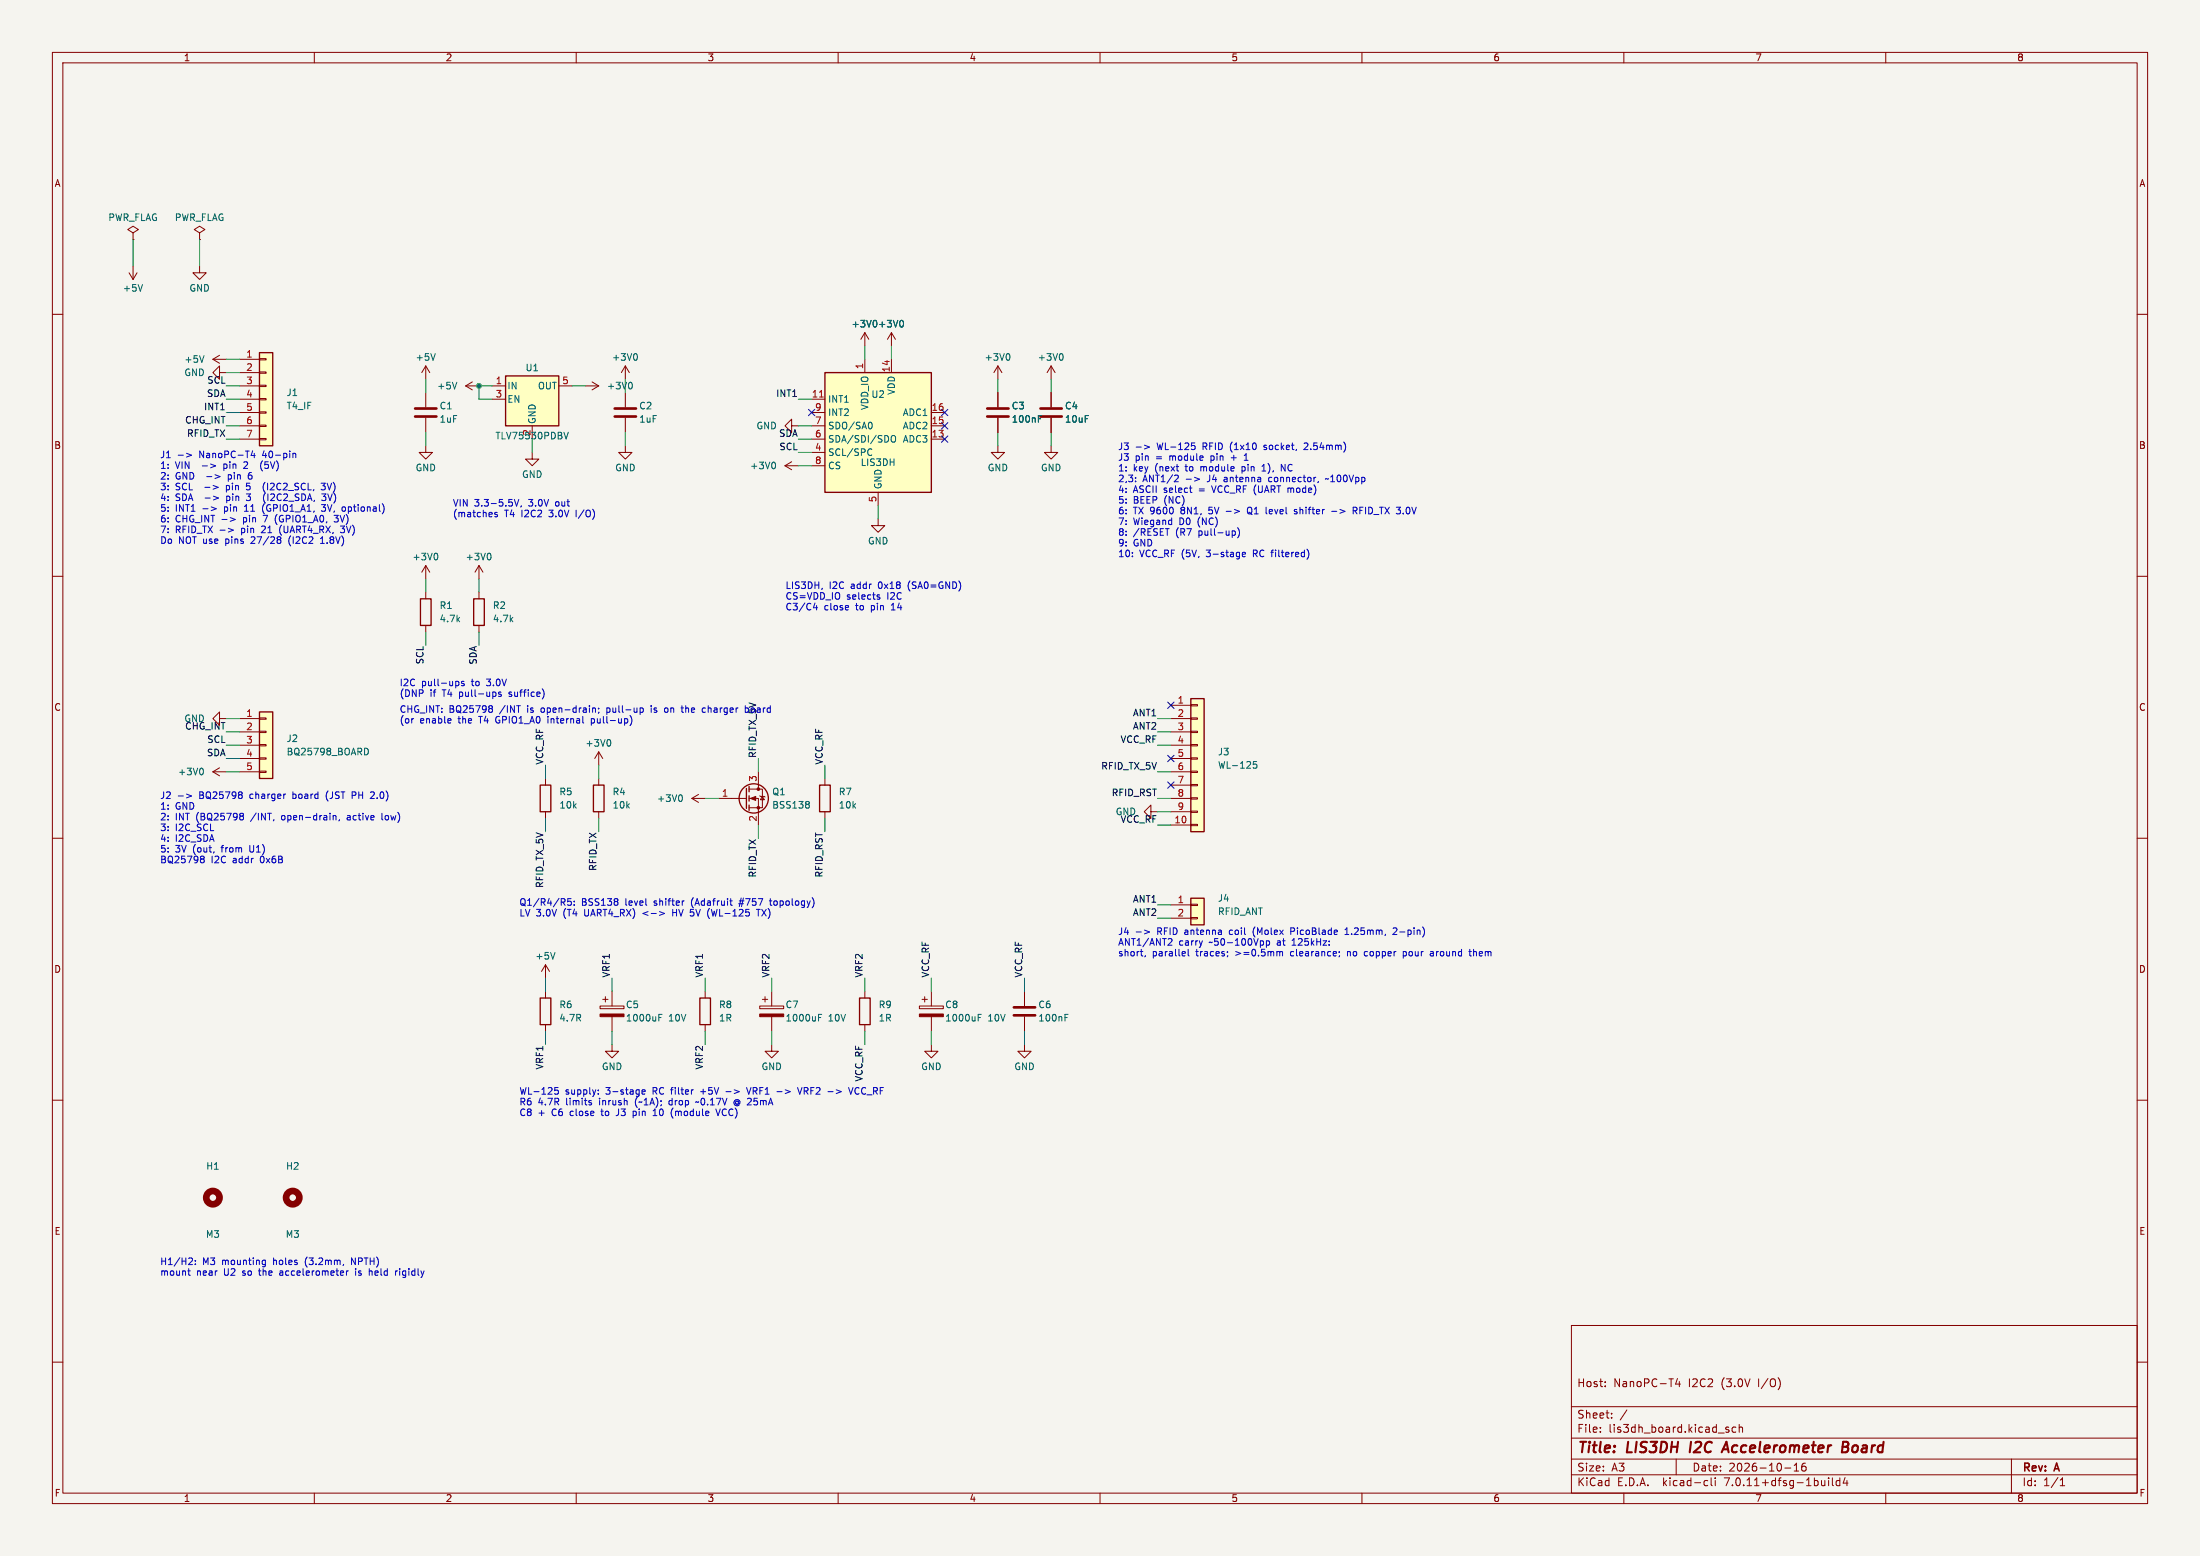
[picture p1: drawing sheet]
<svg xmlns="http://www.w3.org/2000/svg" width="420mm" height="297mm" viewBox="0 0 420 297" stroke-linecap="round" stroke-linejoin="round" font-family="sans-serif">
<path d="M0 0h420v297h-420z" fill="#f5f4ef" stroke="#f5f4ef" stroke-width=".19"/>
<g fill="none" stroke="#840000" stroke-width=".19">
<path d="M10 10h400v277h-400zM12 12h396v273h-396zM60 10v2M110 10v2M160 10v2M210 10v2M260 10v2M310 10v2M360 10v2M10 60h2M24.6 52.1l.8 1.2M25.4 44.5l1-.7-1-.6-1 .6 1 .7v1.2"/>
<path d="M25.4 45.7h.1M25.4 50.8v2.5M26.2 52.1l-.8 1.2M38.1 50.8v1.3h1.3l-1.3 1.2-1.3-1.2h1.3M38.1 44.5l1-.7-1-.6-1 .6 1 .7v1.2M38.1 45.7h.1M408 60h2M40.6 68.6l1.3 .7M40.6 68.6h2.6M41.9 71.1v-1.2l-1.3 1.2 1.3 1.3v-1.3h1.3M41.9 67.8l-1.3 .8M45.7 68.6h3.8"/>
<path d="M45.7 73.7h3.8M45.7 71.1h3.8M45.7 76.2h3.8M45.7 78.7h3.8M49.5 78.6h1.3v.3h-1.3zM49.5 76.1h1.3v.2h-1.3zM49.5 73.5h1.3v.3h-1.3zM49.5 71h1.3v.2h-1.3zM49.5 68.5h1.3v.2h-1.3zM81.3 69.9v2.5M81.3 74.9v2.8M81.3 79.8v2.8"/>
<path d="M81.3 69.9l-.8 1.2M81.3 69.9l.7 1.2M88.9 73.7h2.5M88.9 73.7l1.3 .7M90.2 72.9l-1.3 .8M94 73.7h2.5M94 76.2h2.5M106.7 73.7h2.5M111.8 73.7h2.5M113 72.9l1.3 .8M114.3 73.7l-1.3 .7M119.4 69.9v2.5"/>
<path d="M119.4 74.9v2.8M119.4 79.8v2.8M119.4 69.9l-.8 1.2M119.4 69.9l.7 1.2M154.9 76.2h2.6M154.9 78.7h2.6M165.1 63.5v2.5M165.1 68.6v2.5M165.1 63.5l-.8 1.3M165.1 63.5l.8 1.3M170.2 63.5v2.5M170.2 68.6v2.5"/>
<path d="M170.2 63.5l-.8 1.3M170.2 63.5l.7 1.3M177.8 78.7h2.5M190.5 69.9l-.8 1.2M190.5 69.9v2.5M190.5 74.9v2.8M190.5 79.8v2.8M190.5 69.9l.8 1.2M200.7 69.9l-.8 1.2M200.7 69.9v2.5M200.7 74.9v2.8M200.7 79.8v2.8"/>
<path d="M200.7 69.9l.7 1.2M45.7 81.3h3.8M45.7 83.8h3.8M49.5 83.7h1.3v.2h-1.3zM49.5 81.2h1.3v.2h-1.3zM81.3 85.1v1.3h1.2l-1.2 1.2-1.3-1.2h1.3M101.6 86.4v1.2h1.3l-1.3 1.3-1.3-1.3h1.3M101.6 81.3v2.5M119.4 85.1v1.3h1.2l-1.2 1.2-1.3-1.2h1.3M149.9 88.9l1.2 .8M149.9 88.9h2.5M151.1 81.3v-1.3l-1.2 1.3 1.2 1.3v-1.3h1.3"/>
<path d="M151.1 88.1l-1.2 .8M154.9 88.9h2.6M154.9 81.3h2.6M154.9 83.8h2.6M154.9 86.4h2.6M167.6 99.1v1.2h1.3l-1.3 1.3-1.2-1.3h1.2M167.6 94v2.5M177.8 81.3h2.5M177.8 83.8h2.5M190.5 85.1v1.3h1.3l-1.3 1.2-1.3-1.2h1.3M200.7 85.1v1.3h1.2l-1.2 1.2-1.3-1.2h1.3M10 110h2"/>
<path d="M81.3 108v2.5M81.3 113v1.3M81.3 119.4v1.3M81.3 108l-.8 1.2M81.3 108l.7 1.2M91.4 108v2.5M91.4 113v1.3M91.4 119.4v1.3M91.4 108l-.7 1.2M91.4 108l.8 1.2M408 110h2M41.9 137.2v-1.3l-1.3 1.3 1.3 1.2v-1.2h1.3"/>
<path d="M45.7 137.2h3.8M45.7 139.7h3.8M49.5 139.6h1.3v.2h-1.3zM49.5 137h1.3v.3h-1.3zM223.5 134.6h3.8M223.5 137.2h3.8M223.5 139.7h3.8M227.3 139.6h1.3v.2h-1.3zM227.3 137h1.3v.3h-1.3zM227.3 134.5h1.3v.2h-1.3zM10 160h2M40.6 147.3h2.6"/>
<path d="M40.6 147.3l1.3 .8M41.9 146.6l-1.3 .7M45.7 142.2h3.8M45.7 144.8h3.8M45.7 147.3h3.8M49.5 147.2h1.3v.2h-1.3zM49.5 144.7h1.3v.2h-1.3zM49.5 142.1h1.3v.3h-1.3zM104.1 148.6v1.3M104.1 154.9v1.3M114.3 143.5v2.6M114.3 148.6v1.3"/>
<path d="M114.3 154.9v1.3M114.3 143.5l-.8 1.3M114.3 143.5l.8 1.3M132.1 152.4h2.5M132.1 152.4l1.2 .8M133.3 151.6l-1.2 .8M137.2 152.4h5.3M143 152.4h1.8v5.1M143 150.6h2.5v3.6h-2.5M144.8 147.3v3.3M145 151.9l1 .2M145.5 152l.4 .7h-.7z"/>
<path d="M157.5 148.6v1.3M157.5 154.9v1.3M219.7 154.9v-1.2l-1.3 1.2 1.3 1.3v-1.3h1.3M223.5 157.5h3.8M223.5 142.2h3.8M223.5 144.8h3.8M223.5 147.3h3.8M223.5 149.9h3.8M223.5 152.4h3.8M223.5 154.9h3.8M227.3 157.4h1.3v.2h-1.3zM227.3 154.8h1.3v.3h-1.3z"/>
<path d="M227.3 152.3h1.3v.2h-1.3zM227.3 149.7h1.3v.3h-1.3zM227.3 147.2h1.3v.2h-1.3zM227.3 144.7h1.3v.2h-1.3zM227.3 142.1h1.3v.3h-1.3zM408 160h2M223.5 172.7h3.8M223.5 175.3h3.8M227.3 175.1h1.3v.3h-1.3zM227.3 172.6h1.3v.2h-1.3zM104.1 184.2v2.5M104.1 189.2v1.3"/>
<path d="M104.1 195.6v1.3M104.1 184.2l-.7 1.2M104.1 184.2l.8 1.2M114.6 192h4.5v.5h-4.5zM115.1 190.8h1M115.6 190.2v1.1M116.8 199.4v1.3h1.3l-1.3 1.2-1.2-1.2h1.2M116.8 189.2v2.8M116.8 194.1v2.8M134.6 189.2v1.3M134.6 195.6v1.3M145 192h4.6v.5h-4.6z"/>
<path d="M145.5 190.8h1.1M146 190.2v1.1M147.3 199.4v1.3h1.3l-1.3 1.2-1.3-1.2h1.3M147.3 189.2v2.8M147.3 194.1v2.8M165.1 189.2v1.3M165.1 195.6v1.3M175.5 192h4.6v.5h-4.6zM176 190.8h1M176.5 190.2v1.1M177.8 199.4v1.3h1.3l-1.3 1.2-1.3-1.2h1.3M177.8 189.2v2.8"/>
<path d="M177.8 194.1v2.8M195.6 199.4v1.3h1.2l-1.2 1.2-1.3-1.2h1.3M195.6 189.2v2.8M195.6 194.1v2.8M10 210h2M408 210h2M10 260h2M300 253h108v32h-108zM408 260h2M300 278.5h108M300 274.5h108M300 268.5h108"/>
<path d="M305.5 273.2v.2M305.5 272.5v.1M306.4 264.5v.2M306.4 263.8v.1M307.7 270.5v.2M307.7 269.8v.1M310.6 269.1l-1.3 1.9M320 278.5v3M320.2 263.1l-.3 1.1h.9M320.6 263.7v1M329.4 272.7l.7 .4-.2 .3-.5-.1M330 272.5l-.3-.1-.3 .2"/>
<path d="M331.4 272.5l-.5-.1-.2 .3 .1 .6h.6M332 272.5l.2-.1 .4 .1 .1 .9M332 271.9v1.5M342.5 279.7l.4-.4v1.5M344.7 279.3a.59 .59 0 0 0-.8 .6v.6l.2 .2 .4 .1 .2-.2 .1-.5-.1-.2h-.5l-.3 .2M384 278.5v6.5M60 285v2M110 285v2M160 285v2M210 285v2M260 285v2M300 281.5h108"/>
<path d="M310 285v2M325.6 282.6l.4 .1M326 283.5l-.4 .1M326.7 282.1v1.3l.2 .2M327.4 282.1v.1M327.4 282.6v1M340.7 280.2h1.2M342.5 280.8h.9M349.1 282.1v.1M349.1 282.6v1M349.8 282.1v1.3l.2 .2M351.2 282.7l-.4-.1-.3 .3 .2 .6h.5"/>
<path d="M351.2 282.1v1.5M352.2 282l-.3 1.1h.9M352.6 282.6v1M360 285v2M393.3 283.6h.9M393.3 282.5l.4-.4v1.5"/>
</g>
<path d="M322.8 275.2l-.2 2M328.7 277.2l.9-2 .4 2M328.9 276.6h1M351.8 276.2h.6M351.9 275.2l.8 .1a.51 .51 0 0 1 .1 .5 .51 .51 0 0 1-.4 .4l.3 .1a.58 .58 0 0 1-.3 .9h-.8z" fill="none" stroke="#840000" stroke-width=".4"/>
<g fill="none" stroke="#840000" stroke-width=".25">
<path d="M49.5 67.3h2.6v17.8h-2.6zM96.5 71.8h10.2v9.5h-10.2zM157.5 71.1h20.3v22.9h-20.3zM80.3 114.3h2v5.1h-2zM90.4 114.3h2.1v5.1h-2.1zM49.5 135.9h2.6v12.7h-2.6zM227.3 133.4h2.6v25.4h-2.6zM103.1 149.9h2.1v5h-2.1zM113.3 149.9h2v5h-2zM142.5 150.5v3.8M143 150.1v1M143 151.9v1"/>
<path d="M143 153.7v1M156.5 149.9h2v5h-2zM227.3 171.5h2.6v5h-2.6zM103.1 190.5h2.1v5.1h-2.1zM133.6 190.5h2v5.1h-2zM164.1 190.5h2v5.1h-2z"/>
<circle cx="143.9" cy="152.4" r="2.79"/>
</g>
<path d="M79.2 79.5h4.1M79.2 78h4.1M117.3 79.5h4.1M117.3 78h4.1M188.5 79.5h4M188.5 78h4M198.6 79.5h4.1M198.6 78h4.1M193.5 193.8h4.1M193.5 192.3h4.1" fill="none" stroke="#840000" stroke-width=".51"/>
<g fill="none" stroke="#006464" stroke-width=".19">
<path d="M27.2 54.3l-.4 1.3M38.9 67.9l-.4 1.3M83.1 67.5l-.4 1.3M87.2 73l-.4 1.2M120.4 73a.79 .79 0 0 1 0 1.2M121.4 67.5a.79 .79 0 0 1 0 1.3M172.2 61.1a.79 .79 0 0 1 0 1.3M192.5 67.5a.79 .79 0 0 1 0 1.3M198.2 79.9h.5M198.2 79.3h.6M202.7 67.5a.79 .79 0 0 1 0 1.3M107.6 82.5l.5 1.3 .4-1.3"/>
<path d="M147.7 88.2a.79 .79 0 0 1 0 1.3M166.1 85.7l.3 .1M166.2 80.6a.79 .79 0 0 1 0 1.3M166.4 86.8l-.3 .1M170.2 83.3l.2-.2a.43 .43 0 0 1 .6 .5v.4a.42 .42 0 0 1-.5 .4 .42 .42 0 0 1-.4-.4zM83.3 105.6a.79 .79 0 0 1 0 1.3M93.4 105.6a.79 .79 0 0 1 0 1.3M38.5 146.6a.79 .79 0 0 1 0 1.3M69.6 142.8a.64 .64 0 0 1 .7 .7 .64 .64 0 0 1-.7 .6M116.3 141.2a.79 .79 0 0 1 0 1.2M130 151.7a.79 .79 0 0 1 0 1.3M154.3 153l.2 .2-.2 .3 .2 .3v.2l-.2 .2"/>
<path d="M239.9 145.4h-.6l-.1 .6 .2-.2 .4 .1 .2 .2-.1 .4-.2 .1-.5-.1M106 181.8l-.5 1.3M125.8 194.2h.4M125.8 193.6h.6M156.3 194.2h.4M156.3 193.6h.6M186.7 194.2h.5M186.7 193.6h.6M203.3 194.2h.4M203.3 193.6h.6"/>
</g>
<g fill="#840000" stroke="#840000" stroke-width=".19">
<path d="M114.6 193.5h4.5v.6h-4.5z"/>
<path d="M145 193.5h4.6v.6h-4.6z"/>
<path d="M175.5 193.5h4.6v.6h-4.6z"/>
<path d="M143.3 152.4l1-.4v.8z"/>
<circle cx="144.8" cy="154.2" r=".25"/>
<circle cx="144.8" cy="150.6" r=".25"/>
</g>
<g fill="#ffffc2" stroke="#ffffc2" stroke-width=".19">
<path d="M227.3 133.4h2.6v25.4h-2.6z"/>
<path d="M49.5 67.3h2.6v17.8h-2.6z"/>
<path d="M96.5 71.8h10.2v9.5h-10.2z"/>
<path d="M157.5 71.1h20.3v22.9h-20.3z"/>
<path d="M49.5 135.9h2.6v12.7h-2.6z"/>
<path d="M227.3 171.5h2.6v5h-2.6z"/>
</g>
<g fill="none" stroke="#840000" stroke-width="1.3">
<circle cx="40.6" cy="228.6" r="1.27"/>
<circle cx="55.9" cy="228.6" r="1.27"/>
</g>
<path d="M156.5 75.8h.7" fill="none" stroke="#a90000" stroke-width=".19"/>
<g fill="none" stroke="#0000c2" stroke-width=".19">
<path d="M34 86.9h1M35.6 86.5l1 .4-1 .3M38.6 88.9h1M38.7 97.1h1M39.1 93h1M39.2 95.1h.9M39.5 91h.9M40.2 88.6l1 .3-1 .4M40.3 96.7l1 .4-1 .4M40.7 92.7l.9 .3-.9 .4M40.7 94.7l1 .4-1 .3M41 90.6l1 .4-1 .3"/>
<path d="M43.9 98.8l1 .4-1 .3M46.7 97.6h.7M46.7 88.1l-.2 .2M46.8 96.6l-.1 .1M47 93.4l.2 .1M47 94.3h.8M47 95.4l.2 .1M47.2 88.7l-.7 .7h.8M47.6 90.3l-.2 .9 .2 .3M47.6 90.7l-.2 .2M47.7 92.2h-.6l-.1 .6 .2-.1M48.2 86l-.3 .9h.8"/>
<path d="M48.5 86.5v.9M49.8 88.5v.9l.3 .5M50.2 96.5l-.1 .5 .1 .7M50.6 92.1a1.46 1.46 0 0 0 0 1.9M50.7 94.1a1.47 1.47 0 0 0-.1 1.9M52.6 98.7l.1 1.1M55.9 86.5v.9M55.9 86.6l.2-.1 .3 .1 .1 .8M61.3 92.2h.8l-.4 .5 .3 .1 .1 .2M61.4 97.5l.5 .1M61.4 96.3h.7l-.4 .5h.2M61.4 94.3h.8l-.4 .5h.3l.1 .2"/>
<path d="M62.1 93.3l-.3 .2-.5-.1M62.2 95.3l-.2 .2-.6-.1M63.8 99.5l.5 .1M64.6 98.4l-.5 .5h.2M65.4 97.5h.4M65.4 96.8h.4M94.9 97.9l-.3-.1-.2 .2 .1 .2 .4 .1v.3h-.5M98.2 95.3l.4 1.3 .4-1.3M99.5 96.5l-.1 .3M216.8 91.8v.2M216.8 91.2v.1M216.9 85.3h1"/>
<path d="M218.5 85l.9 .3-.9 .4M225 91l-.8 1h.8M226.5 91.5h.9M227.1 93.2h.5M227.4 94h.2M227.5 84.5h.6M227.6 85h.3l.3 .3-.1 .4-.5 .1M228 91.1l1 .4-1 .3M231.3 92.7l.4 1.3M234.1 97.6h1M235 87.4h1M237.1 89.1v1.2"/>
<path d="M237.1 89.8l.1 .1M237.2 89.1h-.1M237.5 87.9h.8M237.9 86.6v1.3M238.4 97.8h.1M238.7 96.8a.43 .43 0 0 0-.6 .4v.5a.43 .43 0 0 0 .6 .4M240.9 89l.4-.4v1.3M240.9 89.9h.7M241.3 85.8h.1M241.5 85l-.2 .2 .2 .2M241.7 96.8v1.1l.2 .2M242.4 91.1l-.2 .2v.4l.2 .3"/>
<path d="M244.6 89.9v-1.3l.7 1.3M246.2 93.2h-.3M247.6 97.3l-.3-.1-.2 .2v.2l.5 .1v.3h-.5M249.4 84.5l-.4 .2M249.6 85.1l-.7 .7h.8M251.7 91.9l-.1 .2M253.6 91.4l-.4-.1-.2 .2M254.2 97.6h1M258.3 97.5l.6-.1 .2-.2-.1-.3-.7-.1v1.3M258.6 97.5l.5 .6M43.6 100.8l1 .4-1 .4M53.4 102.5h.1"/>
<path d="M53.4 100.8l.1 1M53.6 102.8l-.2 .2 .2 .2v.3l-.2 .2M55.2 102.8l.1 1M61.2 103.7h.7M61.5 102.5v1.2M65 101.6l.5 .1M65.8 100.4l-.4 .5h.1M155.6 115.1l-.3 .9h.8M155.9 115.6v.8M167.6 114h.3l.1 .2-.4 .2M167.6 113.5l.3 .1M170.2 116.4h.7"/>
<path d="M170.3 115.5h-.1M235.4 101.3h.2l.2 .3v.5l-.4 .1M236.3 100.7a1.46 1.46 0 0 1 0 2M237.2 105.8l.6-.1-.1-.2-.4-.1-.1 .2v.6h.5M249.7 105.2l.2 .5-.2 .7M85.9 137.2l.2 .3-.6 .1M86 138h-.1M87.1 130h.3l.2 .3-.1 .5-.4 .1M88.6 130.1l-.3-.1-.2 .2 .1 .2 .4 .1v.3h-.5M93.5 134.7h.3l.2 .2-.2 .3M93.5 135.2h.3M93.8 135.2l.2 .3v.2l-.2 .3h-.3"/>
<path d="M95.7 132.2l-.4-.1-.1 .2v.2l.5 .1v.3h-.5M103.8 132v.9M104.6 137.2v.8M112.9 137.2v1.2M112.9 138h.4M113.1 135.2l.2-.1 .3 .1 .1 .8M113.3 137.2h-.4M114.3 135.2v.1M114.3 135.9l-.1 .3M115.9 135.1v1.3M115.9 135.9l.1 .1M116 135.1l-.1 .1"/>
<path d="M120.6 137.1v.9l-.3 .5M122.3 135.1h.3l.2 .3-.1 .5-.4 .1M124.3 134.7v.1M124.3 135.1v.9M126.9 135.9l.2 .1 .3-.1M127.4 135.2l-.3-.1-.2 .1M130 135.1h.5M130.4 136h.1M134.3 135.1l.4 .1M134.7 135.9l-.4 .1M142.3 135.9l.3 .1M142.3 134.7v1.3"/>
<path d="M142.6 135.1l-.3 .1M34 151.9h1M35.6 151.6l1 .3-1 .4M46 155.2h.2l.3 .3-.3 .3M46 155.8h.2M46.1 151.2l.1 .2-.1 .2M46.1 151.8l.1 .1-.1 .5M46.2 155.8l.3 .2v.3l-.3 .2h-.2M62.4 151.3l-.1 .5 .1 .7M63.6 155.8l.2-.1h.3v.8M64.8 156.4l-.1 .3M66.4 155.7h-.1"/>
<path d="M66.4 156l-.1 .2 .1 .3M67.2 151.8h.5M67.7 151.1h-.5v1.3M70.9 151.1l.4 .1M71.4 151.7l-.7 .7h.8M72.9 155.2v1.1l.2 .2M38.5 164h.2M38.7 164l.3 .2v.2l-.3 .3h-.2M39 163.7l-.3 .3M109 171.5h-.6v.6l.1-.1 .5 .1 .1 .2-.1 .4-.2 .1-.4-.1M109.6 172v.1M109.6 172.7v.1"/>
<path d="M125.9 174l1 .4-1 .3M128.4 173.6v1.2M128.4 174.2h.8M130.5 172h.1M135.3 175.1l.1 .2M139.3 172h.5M139.6 172.7l.2 .1M141 172.5h.9M141.1 172h.9M141.5 171.4l-.4 1.6M144.8 173.6v1.2M146.9 172h.5"/>
<path d="M147.1 171.5v1.1l.3 .2M216.9 177.9h1M218.5 177.5l.9 .4-.9 .4M223.5 179.2l.2 .2v.3l-.7 .7h.7M239.3 177.3l-.1 .5 .1 .7M241.8 179.6h.3l.3 .2-.2 .6h-.4M241.8 179.6v1.2M246.4 177.8h.5M246.8 179.5h-.1M246.9 177.1h-.5v1.3M256.8 178.4h.7M256.8 177.5l.3-.4v1.3"/>
<path d="M266 177.2l.4-.1 .3 .2M266.7 177.5l-.8 .9h.8M218.7 182.4l-.2 .2M226.1 181.6l.2 .3-.6 .1M226.2 182.4l-.1 .1M226.8 181.2v1.1l.2 .2M234.3 181.7v.1M234.4 182.4l-.1 .2M243.9 181.6l.4 .2M244.3 181.8l.2-.2 .3 .1v.8M244.3 181.8v.7M246.7 180.4h.7"/>
<path d="M255.7 181.7v.1M255.7 182.4l-.1 .2M257.2 181.6v.9M257.4 181.6l-.2 .1M260.9 181.6h-.2l-.3 .3 .1 .4 .4 .2M267.9 181.7l.4-.1 .1 .1M267.9 181.6v1.3M268.4 182.3l-.1 .2-.4-.1M273 182.3l.2 .2 .4-.1M273.1 181.7h.5v.8M273.6 181.9l-.4 .1-.2 .2M280.4 181.6h.5"/>
<path d="M280.6 181.2v1.1l.3 .2M281.3 181.2v1.3M281.5 181.6l-.2 .1M106.5 207.6h-.6v.6l.2-.1h.4l.1 .2-.1 .4-.1 .2-.5-.2M112.6 210.5h.3v.2l-.4 .2M112.6 210.1h.3M114.2 208.7v.2M114.2 208.1v.1M117.9 212.9h-.3M120.9 212.9h.3M120.9 212.1v1.3M121.2 212.1l-.3 .1"/>
<path d="M122.6 208.4l.6-.1-.1-.2-.4-.1-.1 .2v.6h.5M124.7 212.9h.7M125 211.7v1.2M127.8 210.1l-.1 .2 .1 .5M128.2 213.1l.3 .3M133.3 210.4l-.3-.1-.2 .1M133.8 208.4h.9M136.7 211.7l.4 1.2 .4-1.2M138.6 208.4h1M140.9 210.2a.3 .3 0 0 0-.4 .1 .3 .3 0 0 0 0 .4 .3 .3 0 0 0 .4 0M140.9 209.9a.6 .6 0 0 0-.8 .6 .6 .6 0 0 0 .8 .5M142.5 207.6l.4 1.3 .5-1.3"/>
<path d="M148.3 208.4h1M152.3 207.6l.4 1.3 .4-1.3M158.1 208.4h.9M162 207.6l.4 1.3 .4-1.3M163.4 207.6l-.2 .5 .2 .7M35.8 242.6h.5M36 242.2v1l.3 .2M36.2 240.1l.4 .1 .1 .3-.7 .9h.7M37.3 241.3v.1M37.3 240.6v.1M50.2 241.3h.5M50.2 240.6h.5"/>
<path d="M50.7 240.5v1.1l-.2 .1M53.6 242.9l-.2 .2 .2 .3M53.6 242.6h-.2M66.1 242.6v.8M66.5 242.6l-.4 .2M67.1 241.4v-1.3l.7 1.3M67.9 242.6v.8M70.5 242.7l.4-.1 .1 .2M75.5 242.6v.8M75.9 242.6l-.4 .2M76.3 242.2v.1"/>
</g>
<g fill="none" stroke="#009600" stroke-width=".19">
<path d="M25.4 45.7v5.1M38.1 45.7v5.1M43.2 76.2h2.5M43.2 78.7h2.5M43.2 73.7h2.5M43.2 68.6h2.5M43.2 71.1h2.5M81.3 72.4v2.5M94 73.7h-2.6v2.5h2.6M109.2 73.7h2.6M119.4 72.4v2.5M152.4 76.2h2.5"/>
<path d="M165.1 66v2.6M170.2 66v2.6M190.5 72.4v2.5M200.7 72.4v2.5M43.2 81.3h2.5M43.2 83.8h2.5M81.3 82.6v2.5M101.6 83.8v2.6M119.4 82.6v2.5M152.4 81.3h2.5M152.4 83.8h2.5M152.4 88.9h2.5"/>
<path d="M152.4 86.4h2.5M167.6 96.5v2.6M190.5 82.6v2.5M200.7 82.6v2.5M81.3 110.5v2.5M91.4 110.5v2.5M43.2 137.2h2.5M43.2 139.7h2.5M81.3 120.7v2.5M91.4 120.7v2.5M221 137.2h2.5M221 139.7h2.5"/>
<path d="M43.2 144.8h2.5M43.2 147.3h2.5M43.2 142.2h2.5M104.1 146.1v2.5M104.1 156.2v2.6M114.3 146.1v2.5M114.3 156.2v2.6M134.6 152.4h2.6M144.8 144.8v2.5M144.8 157.5v2.5M157.5 146.1v2.5M157.5 156.2v2.6"/>
<path d="M221 154.9h2.5M221 152.4h2.5M221 157.5h2.5M221 147.3h2.5M221 142.2h2.5M221 175.3h2.5M221 172.7h2.5M104.1 186.7v2.5M104.1 196.9v2.5M116.8 186.7v2.5M116.8 196.9v2.5M134.6 186.7v2.5"/>
<path d="M134.6 196.9v2.5M147.3 186.7v2.5M147.3 196.9v2.5M165.1 186.7v2.5M165.1 196.9v2.5M177.8 186.7v2.5M177.8 196.9v2.5M195.6 186.7v2.5M195.6 196.9v2.5"/>
</g>
<g fill="none" stroke="#000084" stroke-width=".19">
<path d="M154.3 78.1l1.2 1.2M155.5 78.1l-1.2 1.2M179.7 78.1l1.2 1.2M180.9 78.1l-1.2 1.2M179.7 83.2l1.2 1.2M179.7 80.7l1.2 1.2M180.9 83.2l-1.2 1.2M180.9 80.7l-1.2 1.2M222.9 134l1.2 1.2M224.1 134l-1.2 1.2M222.9 149.3l1.2 1.2M222.9 144.2l1.2 1.2"/>
<path d="M224.1 149.3l-1.2 1.2M224.1 144.2l-1.2 1.2"/>
</g>
<circle cx="91.4" cy="73.7" r=".46" fill="#009600" stroke="#009600" stroke-width=".19"/>
<g font-size="2.8" fill="#840000">
<text x="301" y="277.9">Title:</text>
<text x="310.6" y="277.9">LIS3DH</text>
<text x="323.4" y="277.9">I2C</text>
<text x="330.6" y="277.9">Accelerometer</text>
<text x="354.1" y="277.9">Board</text>
</g>
<g font-size="2.1" fill="#840000">
<text x="301" y="265">Host:</text>
<text x="308" y="265">NanoPC-T4</text>
<text x="322.4" y="265">I2C2</text>
<text x="328.7" y="265">(3.0V</text>
<text x="335.9" y="265">I/O)</text>
<text x="301" y="273.7">File:</text>
<text x="301" y="271">Sheet:</text>
<text x="307.1" y="273.7">lis3dh_board.kicad_sch</text>
<text x="301" y="281.1">Size:</text>
<text x="307.6" y="281.1">A3</text>
<text x="323" y="281.1">Date:</text>
<text x="330" y="281.1">2026-10-16</text>
<text x="386" y="281.3">Rev:</text>
<text x="392.4" y="281.3">A</text>
<text x="301" y="283.9">KiCad</text>
<text x="308.7" y="283.9">E.D.A.</text>
<text x="317.6" y="283.9">kicad-cli</text>
<text x="329.5" y="283.9">7.0.11+dfsg-1build4</text>
<text x="386" y="283.9">Id:</text>
<text x="390.1" y="283.9">1/1</text>
</g>
<g font-size="1.8" fill="#840000">
<text x="35" y="11.9">1</text>
<text x="85" y="11.9">2</text>
<text x="135" y="11.9">3</text>
<text x="185" y="11.9">4</text>
<text x="235" y="11.9">5</text>
<text x="285" y="11.9">6</text>
<text x="335" y="11.9">7</text>
<text x="385" y="11.9">8</text>
<text x="10.3" y="35.9">A</text>
<text x="408.3" y="35.9">A</text>
<text x="10.3" y="85.9">B</text>
<text x="408.2" y="85.9">B</text>
<text x="10.3" y="135.9">C</text>
<text x="408.2" y="135.9">C</text>
<text x="10.3" y="185.9">D</text>
<text x="408.2" y="185.9">D</text>
<text x="10.3" y="235.9">E</text>
<text x="408.3" y="235.9">E</text>
<text x="10.3" y="285.9">F</text>
<text x="35" y="286.9">1</text>
<text x="85" y="286.9">2</text>
<text x="135" y="286.9">3</text>
<text x="185" y="286.9">4</text>
<text x="235" y="286.9">5</text>
<text x="285" y="286.9">6</text>
<text x="335" y="286.9">7</text>
<text x="385" y="286.9">8</text>
<text x="408.3" y="285.9">F</text>
</g>
<g font-size="1.8" fill="#006464">
<text x="20.6" y="42.4">PWR_FLAG</text>
<text x="33.3" y="42.4">PWR_FLAG</text>
<text x="23.4" y="55.9">+5V</text>
<text x="36.1" y="55.9">GND</text>
<text x="162.5" y="62.7">+3V0 +3V0</text>
<text x="35.1" y="69.4">+5V</text>
<text x="35.1" y="72">GND</text>
<text x="79.2" y="69.1">+5V</text>
<text x="100.2" y="71.1">U1</text>
<text x="116.7" y="69.1">+3V0</text>
<text x="187.9" y="69.1">+3V0</text>
<text x="198" y="69.1">+3V0</text>
<text x="54.6" y="75.8">J1</text>
<text x="83.4" y="74.5">+5V</text>
<text x="96.8" y="74.5">IN</text>
<text x="96.8" y="77.1">EN</text>
<text x="102.6" y="74.5">OUT</text>
<text x="115.8" y="74.5">+3V0</text>
<text x="158" y="77.1">INT1</text>
<text x="166.3" y="76.1">U2</text>
<text x="171" y="75.5" transform="rotate(-90 171 75.5)">VDD</text>
<text x="54.6" y="78.3">T4_IF</text>
<text x="83.8" y="78.3">C1</text>
<text x="83.8" y="80.9">1uF</text>
<text x="101.3" y="83.3" transform="rotate(-90 101.3 83.3)">2</text>
<text x="102.5" y="81" transform="rotate(-90 102.5 81)">GND</text>
<text x="121.9" y="78.3">C2</text>
<text x="121.9" y="80.9">1uF</text>
<text x="144.3" y="82.1">GND</text>
<text x="158" y="82.1">SDO/SA0</text>
<text x="158" y="79.6">INT2</text>
<text x="166" y="78.4" transform="rotate(-90 166 78.4)">VDD_IO</text>
<text x="172.3" y="82.1">ADC2</text>
<text x="172.3" y="79.6">ADC1</text>
<text x="193" y="78.3">C3</text>
<text x="193" y="80.9">100nF</text>
<text x="203.2" y="78.3">C4</text>
<text x="203.2" y="80.9">10uF</text>
<text x="94.5" y="84.1">TLV75530PDBV</text>
<text x="143.1" y="89.8">+3V0</text>
<text x="158" y="87.2">SCL/SPC</text>
<text x="158" y="84.7">SDA/SDI/SDO</text>
<text x="158" y="89.8">CS</text>
<text x="164.2" y="89.1">LIS3DH</text>
<text x="172.3" y="84.7">ADC3</text>
<text x="79.2" y="90.2">GND</text>
<text x="99.6" y="91.4">GND</text>
<text x="117.3" y="90.2">GND</text>
<text x="168.5" y="93.5" transform="rotate(-90 168.5 93.5)">GND</text>
<text x="188.5" y="90.2">GND</text>
<text x="198.6" y="90.2">GND</text>
<text x="78.6" y="107.2">+3V0</text>
<text x="88.8" y="107.2">+3V0</text>
<text x="165.6" y="104.1">GND</text>
<text x="83.8" y="116.4">R1</text>
<text x="83.8" y="119">4.7k</text>
<text x="94" y="116.4">R2</text>
<text x="94" y="119">4.7k</text>
<text x="54.6" y="141.8">J2</text>
<text x="111.7" y="142.7">+3V0</text>
<text x="33.9" y="148.2">+3V0</text>
<text x="54.6" y="144.4">BQ25798_BOARD</text>
<text x="232.4" y="144.4">J3</text>
<text x="232.4" y="146.9">WL-125</text>
<text x="106.7" y="152">R5</text>
<text x="106.7" y="154.5">10k</text>
<text x="116.8" y="152">R4</text>
<text x="116.8" y="154.5">10k</text>
<text x="125.3" y="153.3">+3V0</text>
<text x="147.3" y="154.5">BSS138</text>
<text x="147.3" y="152">Q1</text>
<text x="160" y="152">R7</text>
<text x="160" y="154.5">10k</text>
<text x="232.4" y="172.3">J4</text>
<text x="232.4" y="174.9">RFID_ANT</text>
<text x="102.1" y="183.4">+5V</text>
<text x="106.7" y="192.6">R6</text>
<text x="106.7" y="195.2">4.7R</text>
<text x="119.4" y="192.6">C5</text>
<text x="119.4" y="195.2">1000uF</text>
<text x="127.6" y="195.2">10V</text>
<text x="137.2" y="192.6">R8</text>
<text x="137.2" y="195.2">1R</text>
<text x="149.9" y="192.6">C7</text>
<text x="149.9" y="195.2">1000uF</text>
<text x="158.1" y="195.2">10V</text>
<text x="167.6" y="192.6">R9</text>
<text x="167.6" y="195.2">1R</text>
<text x="180.3" y="192.6">C8</text>
<text x="180.3" y="195.2">1000uF</text>
<text x="188.6" y="195.2">10V</text>
<text x="198.1" y="192.6">C6</text>
<text x="198.1" y="195.2">100nF</text>
<text x="114.8" y="204.5">GND</text>
<text x="145.3" y="204.5">GND</text>
<text x="175.8" y="204.5">GND</text>
<text x="193.5" y="204.5">GND</text>
<text x="39.3" y="223.5">H1</text>
<text x="54.5" y="223.5">H2</text>
<text x="39.2" y="236.5">M3</text>
<text x="54.4" y="236.5">M3</text>
</g>
<g font-size="1.8" fill="#a90000">
<text x="46.9" y="68.3">1</text>
<text x="46.9" y="70.9">2</text>
<text x="164.8" y="70.6" transform="rotate(-90 164.8 70.6)">1</text>
<text x="169.9" y="71.2" transform="rotate(-90 169.9 71.2)">14</text>
<text x="46.9" y="73.4">3</text>
<text x="46.9" y="75.9">4</text>
<text x="94.5" y="73.4">1</text>
<text x="94.5" y="75.9">3</text>
<text x="107.2" y="73.4">5</text>
<text x="154.9" y="75.9">11</text>
<text x="46.9" y="78.5">5</text>
<text x="46.9" y="81">6</text>
<text x="46.9" y="83.6">7</text>
<text x="155.5" y="83.6">6</text>
<text x="155.5" y="81">7</text>
<text x="155.5" y="78.5">9</text>
<text x="177.8" y="83.6">13</text>
<text x="177.8" y="81">15</text>
<text x="177.8" y="78.5">16</text>
<text x="155.5" y="86.1">4</text>
<text x="155.5" y="88.6">8</text>
<text x="167.4" y="96" transform="rotate(-90 167.4 96)">5</text>
<text x="46.9" y="136.9">1</text>
<text x="224.7" y="134.4">1</text>
<text x="224.7" y="136.9">2</text>
<text x="46.9" y="139.4">2</text>
<text x="46.9" y="142">3</text>
<text x="224.7" y="139.4">3</text>
<text x="224.7" y="142">4</text>
<text x="46.9" y="144.5">4</text>
<text x="46.9" y="147.1">5</text>
<text x="144.5" y="149.3" transform="rotate(-90 144.5 149.3)">3</text>
<text x="224.7" y="144.5">5</text>
<text x="224.7" y="147.1">6</text>
<text x="224.7" y="149.6">7</text>
<text x="137.7" y="152.1">1</text>
<text x="224.7" y="152.1">8</text>
<text x="224.7" y="154.7">9</text>
<text x="144.5" y="156.9" transform="rotate(-90 144.5 156.9)">2</text>
<text x="224.1" y="157.2">10</text>
<text x="224.7" y="172.5">1</text>
<text x="224.7" y="175">2</text>
</g>
<g font-size="1.8" fill="#0f0f0f">
<text x="39.4" y="75.9">SDA</text>
<text x="39.5" y="73.3">SCL</text>
<text x="148.1" y="75.9">INT1</text>
<text x="35.2" y="80.9">CHG_INT</text>
<text x="35.6" y="83.5">RFID_TX</text>
<text x="38.9" y="78.4">INT1</text>
<text x="148.6" y="83.5">SDA</text>
<text x="148.7" y="86">SCL</text>
<text x="80.9" y="126.9" transform="rotate(-90 80.9 126.9)">SCL</text>
<text x="91.1" y="127" transform="rotate(-90 91.1 127)">SDA</text>
<text x="216.2" y="136.8">ANT1</text>
<text x="35.1" y="138">GND</text>
<text x="35.2" y="139.4">CHG_INT</text>
<text x="39.5" y="141.9">SCL</text>
<text x="213.8" y="141.9">VCC_RF</text>
<text x="216.2" y="139.4">ANT2</text>
<text x="39.4" y="144.4">SDA</text>
<text x="103.8" y="146" transform="rotate(-90 103.8 146)">VCC_RF</text>
<text x="157.1" y="146" transform="rotate(-90 157.1 146)">VCC_RF</text>
<text x="210.1" y="147">RFID_TX_5V</text>
<text x="212.1" y="152.1">RFID_RST</text>
<text x="212.9" y="155.8">GND</text>
<text x="213.8" y="157.1">VCC_RF</text>
<text x="114" y="166.3" transform="rotate(-90 114 166.3)">RFID_TX</text>
<text x="144.4" y="167.6" transform="rotate(-90 144.4 167.6)">RFID_TX</text>
<text x="157.1" y="167.6" transform="rotate(-90 157.1 167.6)">RFID_RST</text>
<text x="103.8" y="169.6" transform="rotate(-90 103.8 169.6)">RFID_TX_5V</text>
<text x="216.2" y="172.4">ANT1</text>
<text x="216.2" y="174.9">ANT2</text>
<text x="116.5" y="186.7" transform="rotate(-90 116.5 186.7)">VRF1</text>
<text x="134.3" y="186.7" transform="rotate(-90 134.3 186.7)">VRF1</text>
<text x="147" y="186.7" transform="rotate(-90 147 186.7)">VRF2</text>
<text x="164.8" y="186.7" transform="rotate(-90 164.8 186.7)">VRF2</text>
<text x="177.5" y="186.7" transform="rotate(-90 177.5 186.7)">VCC_RF</text>
<text x="195.2" y="186.7" transform="rotate(-90 195.2 186.7)">VCC_RF</text>
<text x="103.8" y="204.2" transform="rotate(-90 103.8 204.2)">VRF1</text>
<text x="134.3" y="204.2" transform="rotate(-90 134.3 204.2)">VRF2</text>
<text x="164.8" y="206.5" transform="rotate(-90 164.8 206.5)">VCC_RF</text>
</g>
<g font-size="1.8" fill="#0000c2">
<text x="30.5" y="87.5">J1</text>
<text x="30.5" y="89.6">1:</text>
<text x="33.5" y="89.6">VIN</text>
<text x="38.1" y="87.5">NanoPC-T4</text>
<text x="43.1" y="89.6">pin</text>
<text x="47.2" y="89.6">2</text>
<text x="50.4" y="87.5">40-pin</text>
<text x="50.8" y="89.6">(5V)</text>
<text x="213.4" y="86">J3</text>
<text x="213.4" y="88">J3</text>
<text x="216.7" y="88">pin</text>
<text x="220.8" y="88">=</text>
<text x="221" y="86">WL-125</text>
<text x="223.5" y="88">module</text>
<text x="229.9" y="86">RFID</text>
<text x="231.6" y="88">pin</text>
<text x="235.3" y="86">(1x10</text>
<text x="235.7" y="88">+</text>
<text x="242" y="86">socket,</text>
<text x="249.8" y="86">2.54mm)</text>
<text x="30.5" y="91.6">2:</text>
<text x="30.5" y="93.7">3:</text>
<text x="30.5" y="95.7">4:</text>
<text x="33.5" y="91.6">GND</text>
<text x="33.5" y="93.7">SCL</text>
<text x="33.5" y="95.7">SDA</text>
<text x="43.6" y="93.7">pin</text>
<text x="43.7" y="95.7">pin</text>
<text x="44" y="91.6">pin</text>
<text x="47.7" y="93.7">5</text>
<text x="47.8" y="95.7">3</text>
<text x="48.1" y="91.6">6</text>
<text x="51.3" y="93.7">(I2C2_SCL,</text>
<text x="51.3" y="95.7">(I2C2_SDA,</text>
<text x="62.6" y="93.7">3V)</text>
<text x="62.8" y="95.7">3V)</text>
<text x="213.4" y="90.1">1:</text>
<text x="213.4" y="92.1">2,3:</text>
<text x="213.4" y="94.2">4:</text>
<text x="216.3" y="90.1">key</text>
<text x="216.3" y="94.2">ASCII</text>
<text x="218.2" y="92.1">ANT1/2</text>
<text x="220.6" y="90.1">(next</text>
<text x="222.3" y="94.2">select</text>
<text x="226.6" y="90.1">to</text>
<text x="229.1" y="94.2">=</text>
<text x="229.7" y="90.1">module</text>
<text x="230.8" y="92.1">J4</text>
<text x="231.9" y="94.2">VCC_RF (UART</text>
<text x="234.1" y="92.1">antenna</text>
<text x="237.7" y="90.1">pin</text>
<text x="241.8" y="90.1">1),</text>
<text x="242.9" y="92.1">connector,</text>
<text x="245.6" y="90.1">NC</text>
<text x="246.7" y="94.2">mode)</text>
<text x="254" y="92.1">~100Vpp</text>
<text x="30.5" y="97.8">5:</text>
<text x="30.5" y="99.8">6:</text>
<text x="30.5" y="101.8">7:</text>
<text x="33.5" y="97.8">INT1</text>
<text x="33.5" y="99.8">CHG_INT -&gt;</text>
<text x="33.5" y="101.8">RFID_TX -&gt;</text>
<text x="43.1" y="97.8">pin</text>
<text x="46.3" y="101.8">pin</text>
<text x="46.7" y="99.8">pin</text>
<text x="47.1" y="97.8">11</text>
<text x="50.4" y="101.8">21</text>
<text x="50.7" y="97.8">(GPIO1_A1,</text>
<text x="50.8" y="99.8">7</text>
<text x="53.1" y="99.8">(GPIO1_A0,</text>
<text x="54" y="101.8">(UART4_RX,</text>
<text x="62.3" y="97.8">3V,</text>
<text x="64.7" y="99.8">3V)</text>
<text x="65.9" y="101.8">3V)</text>
<text x="66.4" y="97.8">optional)</text>
<text x="86.4" y="96.8">VIN</text>
<text x="86.4" y="98.8">(matches</text>
<text x="90.6" y="96.8">3.3-5.5V,</text>
<text x="96.3" y="98.8">T4</text>
<text x="99.6" y="98.8">I2C2</text>
<text x="101" y="96.8">3.0V</text>
<text x="105.1" y="98.8">3.0V</text>
<text x="106.3" y="96.8">out</text>
<text x="110.4" y="98.8">I/O)</text>
<text x="213.4" y="96.2">5:</text>
<text x="213.4" y="98.3">6:</text>
<text x="213.4" y="100.3">7:</text>
<text x="216.3" y="96.2">BEEP</text>
<text x="216.3" y="98.3">TX 9600</text>
<text x="216.3" y="100.3">Wiegand</text>
<text x="222.4" y="96.2">(NC)</text>
<text x="225.3" y="100.3">D0</text>
<text x="225.7" y="98.3">8N1,</text>
<text x="228.9" y="100.3">(NC)</text>
<text x="231.2" y="98.3">5V</text>
<text x="234.7" y="98.3">-&gt;</text>
<text x="239" y="98.3">Q1</text>
<text x="242.7" y="98.3">level</text>
<text x="248.4" y="98.3">shifter</text>
<text x="255.6" y="98.3">-&gt;</text>
<text x="260" y="98.3">RFID_TX 3.0V</text>
<text x="30.5" y="103.9">Do</text>
<text x="34.1" y="103.9">NOT use</text>
<text x="43.3" y="103.9">pins</text>
<text x="48.4" y="103.9">27/28</text>
<text x="55.7" y="103.9">(I2C2</text>
<text x="62.1" y="103.9">1.8V)</text>
<text x="213.4" y="102.3">8:</text>
<text x="213.4" y="104.4">9:</text>
<text x="213.4" y="106.4">10:</text>
<text x="216.3" y="102.3">/RESET</text>
<text x="216.3" y="104.4">GND</text>
<text x="217.6" y="106.4">VCC_RF (5V,</text>
<text x="224.6" y="102.3">(R7</text>
<text x="229.1" y="102.3">pull-up)</text>
<text x="230.6" y="106.4">3-stage</text>
<text x="239.7" y="106.4">RC filtered)</text>
<text x="149.9" y="112.5">LIS3DH,</text>
<text x="158.3" y="112.5">I2C</text>
<text x="162.5" y="112.5">addr</text>
<text x="167.9" y="112.5">0x18</text>
<text x="173.8" y="112.5">(SA0=GND)</text>
<text x="149.9" y="114.5">CS=VDD_IO</text>
<text x="149.9" y="116.6">C3/C4</text>
<text x="157.3" y="116.6">close</text>
<text x="161.6" y="114.5">selects</text>
<text x="163.5" y="116.6">to</text>
<text x="166.6" y="116.6">pin</text>
<text x="169.5" y="114.5">I2C</text>
<text x="170.6" y="116.6">14</text>
<text x="76.2" y="131.1">I2C</text>
<text x="80.5" y="131.1">pull-ups</text>
<text x="90.2" y="131.1">to</text>
<text x="93.2" y="131.1">3.0V</text>
<text x="76.2" y="136.1">CHG_INT:</text>
<text x="76.2" y="133.1">(DNP</text>
<text x="82.1" y="133.1">if</text>
<text x="84.6" y="133.1">T4</text>
<text x="85.7" y="136.1">BQ25798</text>
<text x="87.9" y="133.1">pull-ups</text>
<text x="95.5" y="136.1">/INT</text>
<text x="97.6" y="133.1">suffice)</text>
<text x="100.9" y="136.1">is</text>
<text x="103.7" y="136.1">open-drain;</text>
<text x="116.5" y="136.1">pull-up</text>
<text x="125.1" y="136.1">is</text>
<text x="127.9" y="136.1">on</text>
<text x="131.4" y="136.1">the</text>
<text x="135.5" y="136.1">charger</text>
<text x="143.9" y="136.1">board</text>
<text x="76.2" y="138.2">(or</text>
<text x="80.2" y="138.2">enable</text>
<text x="87.6" y="138.2">the</text>
<text x="91.7" y="138.2">T4</text>
<text x="95.1" y="138.2">GPIO1_A0</text>
<text x="105.2" y="138.2">internal</text>
<text x="113.7" y="138.2">pull-up)</text>
<text x="144.4" y="144.8" transform="rotate(-90 144.4 144.8)">RFID_TX_5V</text>
<text x="30.5" y="152.6">J2</text>
<text x="30.5" y="154.6">1:</text>
<text x="33.5" y="154.6">GND</text>
<text x="38.1" y="152.6">BQ25798</text>
<text x="48" y="152.6">charger</text>
<text x="56.3" y="152.6">board</text>
<text x="62.9" y="152.6">(JST</text>
<text x="68" y="152.6">PH</text>
<text x="71.8" y="152.6">2.0)</text>
<text x="30.5" y="156.7">2:</text>
<text x="30.5" y="158.7">3:</text>
<text x="30.5" y="160.8">4:</text>
<text x="33.5" y="156.7">INT (BQ25798</text>
<text x="33.5" y="158.7">I2C_SCL</text>
<text x="33.5" y="160.8">I2C_SDA</text>
<text x="48.2" y="156.7">/INT,</text>
<text x="54.2" y="156.7">open-drain,</text>
<text x="66.9" y="156.7">active</text>
<text x="73.7" y="156.7">low)</text>
<text x="30.5" y="162.8">5:</text>
<text x="30.5" y="164.9">BQ25798</text>
<text x="33.5" y="162.8">3V</text>
<text x="36.9" y="162.8">(out,</text>
<text x="40.3" y="164.9">I2C</text>
<text x="42.6" y="162.8">from</text>
<text x="44.6" y="164.9">addr</text>
<text x="48.1" y="162.8">U1)</text>
<text x="50" y="164.9">0x6B</text>
<text x="99.1" y="173">Q1/R4/R5:</text>
<text x="111" y="173">BSS138</text>
<text x="119.5" y="173">level</text>
<text x="125.1" y="173">shifter</text>
<text x="132.4" y="173">(Adafruit</text>
<text x="141.8" y="173">#757</text>
<text x="147.9" y="173">topology)</text>
<text x="99.1" y="175">LV 3.0V</text>
<text x="107.6" y="175">(T4</text>
<text x="111.8" y="175">UART4_RX)</text>
<text x="123.2" y="175">&lt;-&gt;</text>
<text x="129" y="175">HV 5V</text>
<text x="136.1" y="175">(WL-125</text>
<text x="145.8" y="175">TX)</text>
<text x="213.4" y="178.5">J4</text>
<text x="221" y="178.5">RFID</text>
<text x="226.4" y="178.5">antenna</text>
<text x="235.2" y="178.5">coil</text>
<text x="239.8" y="178.5">(Molex</text>
<text x="247.2" y="178.5">PicoBlade</text>
<text x="257.8" y="178.5">1.25mm,</text>
<text x="267.2" y="178.5">2-pin)</text>
<text x="213.4" y="180.6">ANT1/ANT2</text>
<text x="213.4" y="182.6">short,</text>
<text x="220" y="182.6">parallel</text>
<text x="225.1" y="180.6">carry</text>
<text x="228.5" y="182.6">traces;</text>
<text x="231" y="180.6">~50-100Vpp</text>
<text x="236.1" y="182.6">&gt;=0.5mm</text>
<text x="244.1" y="180.6">at</text>
<text x="246.8" y="182.6">clearance;</text>
<text x="247.1" y="180.6">125kHz:</text>
<text x="257.9" y="182.6">no</text>
<text x="261.3" y="182.6">copper</text>
<text x="268.9" y="182.6">pour</text>
<text x="274.3" y="182.6">around</text>
<text x="282" y="182.6">them</text>
<text x="99.1" y="209">WL-125</text>
<text x="107.9" y="209">supply:</text>
<text x="115.8" y="209">3-stage</text>
<text x="124.9" y="209">RC filter</text>
<text x="134.4" y="209">+5V</text>
<text x="139.4" y="209">-&gt;</text>
<text x="143.7" y="209">VRF1</text>
<text x="149.6" y="209">-&gt;</text>
<text x="153.9" y="209">VRF2</text>
<text x="159.7" y="209">-&gt;</text>
<text x="164" y="209">VCC_RF</text>
<text x="99.1" y="211.1">R6</text>
<text x="99.1" y="213.1">C8</text>
<text x="102.7" y="211.1">4.7R</text>
<text x="102.7" y="213.1">+</text>
<text x="105.5" y="213.1">C6</text>
<text x="108.2" y="211.1">limits</text>
<text x="109.1" y="213.1">close</text>
<text x="114.7" y="211.1">inrush</text>
<text x="115.3" y="213.1">to</text>
<text x="118.3" y="213.1">J3</text>
<text x="121.7" y="213.1">pin</text>
<text x="121.7" y="211.1">(~1A);</text>
<text x="125.8" y="213.1">10</text>
<text x="128.4" y="211.1">drop</text>
<text x="129.4" y="213.1">(module</text>
<text x="133.8" y="211.1">~0.17V</text>
<text x="138.3" y="213.1">VCC)</text>
<text x="141.2" y="211.1">@ 25mA</text>
<text x="30.5" y="241.5">H1/H2:</text>
<text x="30.5" y="243.6">mount</text>
<text x="37.5" y="243.6">near</text>
<text x="38.7" y="241.5">M3</text>
<text x="42.5" y="241.5">mounting</text>
<text x="42.9" y="243.6">U2</text>
<text x="46.6" y="243.6">so</text>
<text x="49.9" y="243.6">the</text>
<text x="52.4" y="241.5">holes</text>
<text x="54.1" y="243.6">accelerometer</text>
<text x="58.7" y="241.5">(3.2mm,</text>
<text x="67.7" y="241.5">NPTH)</text>
<text x="68.7" y="243.6">is</text>
<text x="71.5" y="243.6">held</text>
<text x="76.7" y="243.6">rigidly</text>
</g>
</svg>
